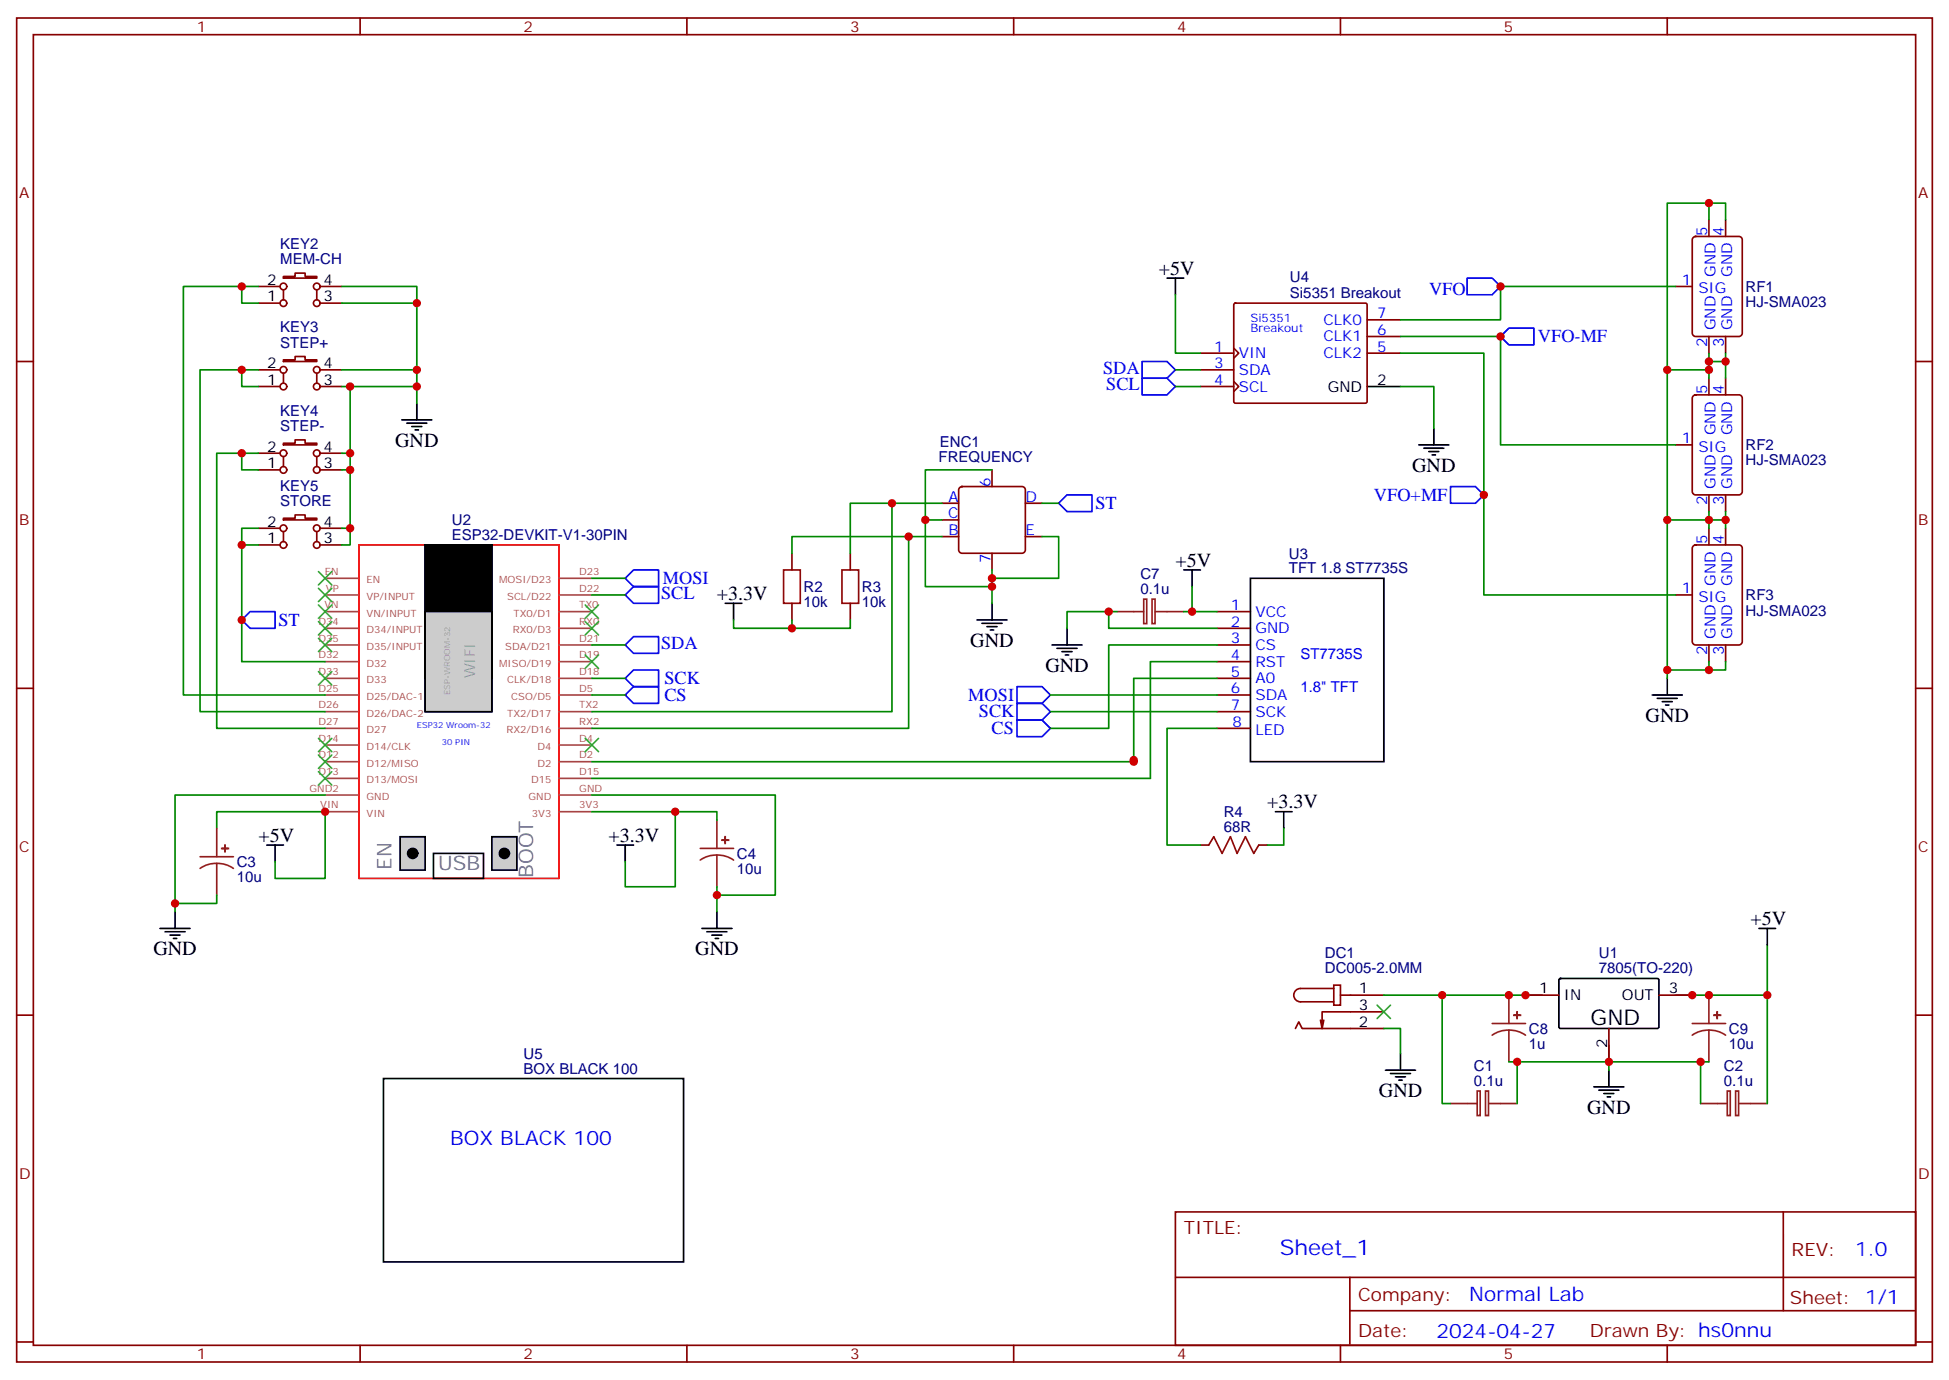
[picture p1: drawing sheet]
<svg xmlns="http://www.w3.org/2000/svg" width="412mm" height="292mm" viewBox="0 0 412 292" stroke-linecap="round" stroke-linejoin="round" font-family="sans-serif">
<g fill="none" stroke="#870000" stroke-width=".35">
<path d="M3.5 3.8h405.4v284.3h-405.4zM7.1 7.3h398.2v277.3h-398.2zM76.2 3.8v3.5M145.3 3.8v3.5M214.5 3.8v3.5M283.6 3.8v3.5M352.8 3.8v3.5M358.3 50.2l.5-.2h9.1a.71 .71 0 0 1 .8 .7v19.8a.76 .76 0 0 1-.8 .7h-9.1a.76 .76 0 0 1-.7-.7v-19.8zM361.6 46.5v3.5M365.1 46.5v3.5M3.5 76.5h3.6M254 74.7h7.1"/>
<path d="M254 78.2h7.1M261.1 73.7l1 1-1 1.1M261.1 64.3l.3-.2 27.7 .1 .2 .3-.1 20.6-.3 .2-27.7-.1-.1-.3zM289.3 67.7h7M289.3 71.2h7M289.3 74.7h7M354.5 60.6h3.6M361.6 71.2v3.5M365.1 71.2v3.5M405.3 76.5h3.6M209.9 99.4v3.5M254 81.8h7.1"/>
<path d="M261.1 80.7l1 1.1-1 1M354.5 94.1h3.6M358.3 83.7l.5-.2h9.1a.71 .71 0 0 1 .8 .7v19.8a.76 .76 0 0 1-.8 .7h-9.1a.76 .76 0 0 1-.7-.7v-19.8zM361.6 80v3.5M365.1 80v3.5M167.6 117.1v3.5M179.9 117.1v3.5M199.3 113.5h3.5M199.3 106.5h3.5M199.3 110h3.5M203.1 103.1l.5-.2h12.7a.71 .71 0 0 1 .7 .7v12.7a.76 .76 0 0 1-.7 .8h-12.7a.76 .76 0 0 1-.8-.8v-12.7zM209.9 117.1v3.5"/>
<path d="M217 113.5h3.5M217 106.5h3.5M358.3 115.5l.5-.2h9.1a.71 .71 0 0 1 .8 .7v19.7a.76 .76 0 0 1-.8 .8h-9.1a.76 .76 0 0 1-.7-.8v-19.7zM361.6 104.7v3.5M361.6 111.8v3.5M365.1 104.7v3.5M365.1 111.8v3.5M167.6 127.6v3.6M179.9 127.6v3.6M257.5 136.5h7.1M257.5 129.4h7.1M257.5 140h7.1"/>
<path d="M257.5 132.9h7.1M354.5 125.9h3.6M361.6 136.5v3.5M365.1 136.5v3.5M3.5 145.6h3.6M257.5 150.6h7.1M257.5 143.5h7.1M257.5 147h7.1M257.5 154.1h7.1M405.3 145.6h3.6M254 178.8h1.8M266.3 178.8h1.8"/>
<path d="M3.5 214.8h3.6M274.1 217.6l.7-1.4 .7 1.4h17.3M280.1 215.8l-.3 1.8M282.2 208.4h1.4v4.3h-1.4zM282.2 209.1h-7a1.41 1.41 0 0 0-1.4 1.4 1.41 1.41 0 0 0 1.4 1.4h7M283.6 210.5h9.2M292.8 214.1h-13v3.5l-.4-1.8M405.3 214.8h3.6M248.7 256.4h156.6v28.2h-156.6zM377.3 256.4v20.9M248.7 270.2h156.5M285.6 277.3h119.6"/>
<path d="M285.6 270.2v14.2M3.5 283.9h3.6M76.2 284.6v3.5M145.3 284.6v3.5M214.5 284.6v3.5M283.6 284.6v3.5M352.8 284.6v3.5M405.3 283.9h3.6"/>
</g>
<g fill="none" stroke="#000" stroke-width=".35">
<path d="M246.9 58.8h3.6M248.7 58.8v3.6M289.3 81.8h7M300.2 94.1h6.4M301.3 94.8h4.2M302.3 95.5h2.1M303 96.2h.7M303.4 90.6v3.5M90 115.3h14.1v28.2h-14.1zM153.5 127.6h3.5M155.2 127.6v3.6M206.7 131.2h6.4"/>
<path d="M207.8 131.9h4.2M208.8 132.6h2.2M209.5 133.3h.8M209.9 127.6v3.6M222.6 136.5h6.4M223.7 137.2h4.2M224.7 137.9h2.1M225.4 138.6h.7M225.8 132.9v3.6M250.5 120.6h3.5M252.2 120.6v3.5M264.6 122.3h28.2v38.8h-28.2z"/>
<path d="M349.6 147h6.4M350.7 147.7h4.2M351.7 148.4h2.1M352.4 149.2h.7M352.8 143.5v3.5M269.9 171.7h3.5M271.6 171.7v3.6M91.7 180.6h10.6v5.2h-10.6zM372.2 196.4h3.5M373.9 196.4v3.6M293.2 226.4h6.3M294.2 227.1h4.2"/>
<path d="M295.3 227.8h2.1M296 228.5h.7M296.3 222.9v3.5M337.3 229.9h6.3M338.3 230.6h4.2M339.4 231.4h2.1M340.1 232.1h.7M340.4 226.4v3.5"/>
</g>
<g fill="none" stroke="#8c2424" stroke-width=".35">
<path d="M236.4 129.4h5.6M242 126.8h.6v5.1h-.6zM243.8 126.8h.6v5.1h-.6zM244.5 129.4h6M315.7 216.5h7.1M319.3 217.9l-1.9 .3-1.7 .8M319.3 217.9l1.8 .3 1.7 .8M319.3 210.5v6M319.3 217.9v6.7M358.1 216.5h7M361.6 217.9l-1.9 .3-1.6 .8M361.6 217.9l1.8 .3 1.7 .8"/>
<path d="M361.6 210.5v6M361.6 217.9v6.7"/>
</g>
<g fill="none" stroke="#008700" stroke-width=".35">
<path d="M361.6 46.5v-3.5h3.5v3.5M361.6 43h-8.8v35.2M248.7 62.4v12.3h5.3M296.3 71.2h21.2v22.9h37M296.3 74.7h17.7v51.2h40.5M354.5 60.6h-37v7.1h-21.2M361.6 78.2h-8.8v31.8M361.6 74.7v5.3M361.6 76.5h3.5M365.1 74.7v5.3M209.9 99.4h-14.1v10.6M296.3 81.8h7.1v8.8"/>
<path d="M199.3 110h-3.5v14.1h14.1M199.3 113.5h-31.7v3.6M199.3 106.5h-19.4v10.6M220.5 113.5h3.5v8.8h-14.1M361.6 108.2v3.6M365.1 110h-12.3v31.7M365.1 108.2v3.6M155.2 131.2v1.7h24.7v-1.7M167.6 131.2v1.7M209.9 120.6v7M234.6 129.4v3.5h22.9M236.4 129.4h-10.6v3.5"/>
<path d="M250.5 129.4h7M252.2 124.1v5.3M257.5 140h-14.1v24.7M361.6 140v1.7h-8.8v1.8M365.1 140v1.7h-3.5M257.5 143.5h-17.6v17.6M257.5 154.1h-10.6v24.7h7.1M271.6 175.3v3.5h-3.5M373.9 200v10.5h-19.4M292.8 217.6h3.5v5.3M319.3 224.6h42.3M340.4 221.1v5.3"/>
</g>
<path d="M165.8 120.6h3.5v7h-3.5zM178.2 120.6h3.5v7h-3.5zM255.8 178.8l1-1.8 1.8 3.6 1.7-3.6 1.5 3.6 1.7-3.6 1.8 3.6 1-1.8" fill="none" stroke="#a10000" stroke-width=".35"/>
<path d="M291.4 212.7l2.8 2.8M294.2 212.7l-2.8 2.8" fill="none" stroke="#3c3" stroke-width=".35"/>
<g fill="#8c2424" stroke="#8c2424" stroke-width=".35">
<path d="M320.3 214.8h1.4z"/>
<path d="M321 214.1v1.4z"/>
<path d="M362.7 214.8h1.4z"/>
<path d="M363.3 214.1l.1 1.4z"/>
</g>
<path d="M76 115.3h42.3v70.5h-42.3z" fill="none" stroke="#f00" stroke-width=".35"/>
<g fill="none" stroke="#a64a4a" stroke-width=".35">
<path d="M68.8 140h6.9M68.8 136.5h6.9M68.8 132.9h6.9M68.8 129.4h6.9M68.8 125.9h6.9M68.8 122.3h6.9M118.3 140h6.9M118.3 136.5h6.9M118.3 132.9h6.9M118.3 129.4h6.9M118.3 125.9h6.9M118.3 122.3h6.9"/>
<path d="M68.8 157.6h6.9M68.8 154.1h6.9M68.8 150.6h6.9M68.8 147h6.9M68.8 143.5h6.9M118.3 157.6h6.9M118.3 154.1h6.9M118.3 150.6h6.9M118.3 147h6.9M118.3 143.5h6.9M68.8 171.7h6.9M68.8 168.2h6.9"/>
<path d="M68.8 164.7h6.9M68.8 161.1h6.9M118.3 171.7h6.9M118.3 168.2h6.9M118.3 164.7h6.9M118.3 161.1h6.9"/>
</g>
<path d="M84.7 177h5.3v7.1h-5.3z" fill="#ccc" stroke="#000" stroke-width=".35"/>
<circle cx="87.3" cy="180.6" r="1.06" fill="#000" stroke="#000" stroke-width=".35"/>
<path d="M104.1 177h5.3v7.1h-5.3z" fill="#ccc" stroke="#000" stroke-width=".35"/>
<g fill="#000" stroke="#000" stroke-width=".35">
<path d="M90 115.3h14.1v35.3h-14.1z"/>
<circle cx="106.7" cy="180.6" r="1.06"/>
</g>
<path d="M90 129.4h14.1v21.2h-14.1z" fill="#ccc" stroke="#000" stroke-width=".35"/>
<g fill="none" stroke="#008700" stroke-width=".35">
<path d="M51.2 60.6v3.5h3.5M51.2 78.2v3.6h3.5M54.7 60.6h-15.9v86.4h30M54.7 78.2h-12.4v72.4h26.5M72.3 60.6h15.9v24.7M72.3 78.2h15.9M72.3 64.1h15.9M248.7 78.2h5.3M51.2 95.9v3.5h3.5M54.7 95.9h-8.8v58.2h22.9M72.3 81.8h15.9M72.3 95.9h1.8"/>
<path d="M72.3 99.4h1.8M74.1 81.8v33.5h-1.8M248.7 81.8h5.3M51.2 115.3h3.5M54.7 111.8h-3.5v28.2h17.6M72.3 111.8h1.8M188.7 106.5v44.1h-63.5M192.3 113.5v40.6h-67.1M220.5 106.5h3.5M125.2 125.9h7.1M125.2 136.5h7.1M125.2 122.3h7.1"/>
<path d="M257.5 136.5h-22.9v17.6h-12.4M125.2 147h7.1M125.2 143.5h7.1M222.2 147h35.3M222.2 150.6h35.3M45.9 175.3v-3.6h22.9v14.1h-10.6v-3.5M68.8 168.2h-31.8v24.7M125.2 164.7h118.2M125.2 171.7h26.5v1.8M125.2 168.2h38.8v21.2h-12.3M142.9 171.7v15.9h-10.6v-5.3M239.9 160.8v.3h-114.7"/>
<path d="M45.9 189.4v1.7h-8.9M151.7 187.6v5.3M292.8 210.5h33.5M305.2 210.5v23h1.7M373.9 210.5v23M321 224.6v8.9M359.8 224.6v8.9"/>
</g>
<g fill="none" stroke="#00f" stroke-width=".35">
<path d="M310.4 58.8h5.3l1.8 1.8-1.8 1.8h-5.3zM241.7 76.5h5.2l1.8 1.7-1.8 1.8h-5.2zM317.5 71.2l1.8-1.8h5.3v3.6h-5.3zM241.7 80h5.2l1.8 1.8-1.8 1.7h-5.2zM224 106.5l1.8-1.8h5.3v3.5h-5.3zM306.9 102.9h5.3l1.8 1.8-1.8 1.8h-5.3zM52.9 129.4h5.3v3.5h-5.3l-1.7-1.7zM132.3 125.9l1.8-1.8h5.2v3.5h-5.2zM132.3 136.5l1.8-1.8h5.2v3.5h-5.2zM132.3 122.3l1.8-1.7h5.2v3.5h-5.2zM132.3 147l1.8-1.7h5.2v3.5h-5.2zM132.3 143.5l1.8-1.8h5.2v3.6h-5.2z"/>
<path d="M215.2 145.3h5.3l1.7 1.7-1.7 1.8h-5.3zM215.2 152.3h5.3l1.7 1.8-1.7 1.8h-5.3zM215.2 148.8h5.3l1.7 1.8-1.7 1.7h-5.3z"/>
</g>
<g fill="none" stroke="#000" stroke-width=".35">
<path d="M85 88.8h6.4M86.1 89.5h4.2M87.1 90.2h2.2M87.8 90.9h.7M88.2 85.3v3.5M56.4 178.8h3.6M58.2 178.8v3.5M130.5 178.8h3.6M132.3 178.8v3.5M33.9 196.4h6.3M34.9 197.1h4.3M36 197.8h2.1"/>
<path d="M36.7 198.5h.7M37 192.9v3.5M148.5 196.4h6.4M149.6 197.1h4.2M150.6 197.8h2.2M151.3 198.5h.7M151.7 192.9v3.5M329.9 207.2l.3-.2 20.6 .1 .2 .3v10l-.3 .2-20.7-.1-.2-.3zM81.1 228.2h63.5v38.8h-63.5z"/>
</g>
<g fill="none" stroke="#8c2424" stroke-width=".35">
<path d="M45.9 175.3v6M148.2 179.5h7M151.7 173.5v6M42.3 181.3h7.1M45.9 182.7l-1.9 .2-1.7 .8M45.9 182.7l1.8 .2 1.7 .8M45.9 182.7v6.7M151.7 180.9l-1.9 .2-1.6 .9M151.7 180.9l1.8 .2 1.7 .9M151.7 180.9v6.7M306.9 233.5h5.7M312.6 230.8h.6v5.2h-.6z"/>
<path d="M314.3 230.8h.7v5.2h-.7zM315 233.5h6M359.8 233.5h5.7M365.5 230.8h.6v5.2h-.6zM367.2 230.8h.7v5.2h-.7zM367.9 233.5h6"/>
</g>
<g fill="#8c2424" stroke="#8c2424" stroke-width=".35">
<path d="M46.9 179.5h1.4z"/>
<path d="M47.6 178.8v1.4z"/>
<path d="M152.8 177.7l1.4 .1z"/>
<path d="M153.4 177l.1 1.4z"/>
</g>
<g fill="none" stroke="#870000" stroke-width=".35">
<path d="M60 58.5h2.4v-.7h2.2v.7h2.4v.3h-7zM54.7 64.1h4.6M54.7 60.6h4.6M54.7 78.2h4.6M60 76.1h2.4v-.7h2.2v.7h2.4v.4h-7zM60 61.3v2.1M60 79v2.1M67 61.3v2.1M67 79v2.1M67.7 64.1h4.6M67.7 60.6h4.6M67.7 78.2h4.6"/>
<path d="M54.7 81.8h4.6M54.7 99.4h4.6M54.7 95.9h4.6M60 93.8h2.4v-.7h2.2v.7h2.4v.3h-7zM60 96.6v2.1M67 96.6v2.1M67.7 81.8h4.6M67.7 99.4h4.6M67.7 95.9h4.6M54.7 115.3h4.6M54.7 111.8h4.6M60 109.6h2.4v-.7h2.2v.7h2.4v.4h-7z"/>
<path d="M60 112.5v2.1M67 112.5v2.1M67.7 115.3h4.6M67.7 111.8h4.6M322.8 210.5h7M340.4 217.6v7M351 210.5h7.1"/>
<circle cx="60" cy="78.2" r=".71"/>
<circle cx="60" cy="64.1" r=".71"/>
<circle cx="60" cy="60.6" r=".71"/>
<circle cx="67" cy="64.1" r=".71"/>
<circle cx="67" cy="78.2" r=".71"/>
<circle cx="67" cy="60.6" r=".71"/>
<circle cx="60" cy="99.4" r=".71"/>
<circle cx="60" cy="81.8" r=".71"/>
<circle cx="60" cy="95.9" r=".71"/>
<circle cx="67" cy="81.8" r=".71"/>
<circle cx="67" cy="95.9" r=".71"/>
<circle cx="67" cy="99.4" r=".71"/>
<circle cx="60" cy="115.3" r=".71"/>
<circle cx="60" cy="111.8" r=".71"/>
<circle cx="67" cy="111.8" r=".71"/>
<circle cx="67" cy="115.3" r=".71"/>
</g>
<g fill="none" stroke="#3c3" stroke-width=".35">
<path d="M67.4 120.9l2.8 2.9M67.4 124.5l2.8 2.8M67.4 128l2.8 2.8M67.4 131.5l2.8 2.8M67.4 135l2.8 2.9M70.2 120.9l-2.8 2.9M70.2 124.5l-2.8 2.8M70.2 128l-2.8 2.8M70.2 131.5l-2.8 2.8M70.2 135l-2.8 2.9M123.8 138.6l2.8 2.8M123.8 128l2.8 2.8"/>
<path d="M123.8 131.5l2.8 2.8M126.6 138.6l-2.8 2.8M126.6 128l-2.8 2.8M126.6 131.5l-2.8 2.8M67.4 142.1l2.8 2.8M67.4 159.7l2.8 2.9M67.4 156.2l2.8 2.8M70.2 142.1l-2.8 2.8M70.2 159.7l-2.8 2.9M70.2 156.2l-2.8 2.8M123.8 156.2l2.8 2.8M126.6 156.2l-2.8 2.8"/>
<path d="M67.4 163.3l2.8 2.8M70.2 163.3l-2.8 2.8"/>
</g>
<g fill="#c00">
<circle cx="252.2" cy="129.4" r=".88"/>
<circle cx="234.6" cy="129.4" r=".88"/>
<circle cx="209.9" cy="122.3" r=".88"/>
<circle cx="209.9" cy="124.1" r=".88"/>
<circle cx="195.8" cy="110" r=".88"/>
<circle cx="167.6" cy="132.9" r=".88"/>
<circle cx="361.6" cy="141.7" r=".88"/>
<circle cx="365.1" cy="110" r=".88"/>
<circle cx="361.6" cy="110" r=".88"/>
<circle cx="352.8" cy="141.7" r=".88"/>
<circle cx="365.1" cy="76.5" r=".88"/>
<circle cx="361.6" cy="76.5" r=".88"/>
<circle cx="352.8" cy="110" r=".88"/>
<circle cx="361.6" cy="78.2" r=".88"/>
<circle cx="352.8" cy="78.2" r=".88"/>
<circle cx="361.6" cy="43" r=".88"/>
<circle cx="340.4" cy="224.6" r=".88"/>
<circle cx="361.6" cy="210.5" r=".88"/>
<circle cx="319.3" cy="210.5" r=".88"/>
<circle cx="68.8" cy="171.7" r=".88"/>
<circle cx="37" cy="191.1" r=".88"/>
<circle cx="142.9" cy="171.7" r=".88"/>
<circle cx="151.7" cy="189.4" r=".88"/>
<circle cx="88.2" cy="64.1" r=".88"/>
<circle cx="88.2" cy="78.2" r=".88"/>
<circle cx="88.2" cy="81.8" r=".88"/>
<circle cx="74.1" cy="81.8" r=".88"/>
<circle cx="74.1" cy="95.9" r=".88"/>
<circle cx="74.1" cy="99.4" r=".88"/>
<circle cx="74.1" cy="111.8" r=".88"/>
<circle cx="51.2" cy="115.3" r=".88"/>
<circle cx="51.2" cy="60.6" r=".88"/>
<circle cx="51.2" cy="78.2" r=".88"/>
<circle cx="51.2" cy="95.9" r=".88"/>
<circle cx="51.2" cy="131.2" r=".88"/>
<circle cx="317.5" cy="60.6" r=".88"/>
<circle cx="317.5" cy="71.2" r=".88"/>
<circle cx="314" cy="104.7" r=".88"/>
<circle cx="188.7" cy="106.5" r=".88"/>
<circle cx="192.3" cy="113.5" r=".88"/>
<circle cx="322.8" cy="210.5" r=".88"/>
<circle cx="358.1" cy="210.5" r=".88"/>
<circle cx="373.9" cy="210.5" r=".88"/>
<circle cx="359.8" cy="224.6" r=".88"/>
<circle cx="321" cy="224.6" r=".88"/>
<circle cx="305.2" cy="210.5" r=".88"/>
<circle cx="239.9" cy="160.8" r=".88"/>
<circle cx="239.9" cy="161.1" r=".88"/>
</g>
<text font-size="4.6" x="336.5" y="216.9">GND</text>
<text font-size="4.6" fill="#00f" x="270.8" y="265.4">Sheet_1</text>
<g font-size="4.2">
<text x="245.2" y="58.1">+5V</text>
<text x="83.6" y="94.5">GND</text>
<text x="298.8" y="99.8">GND</text>
<text x="248.7" y="119.9">+5V</text>
<text x="151.7" y="126.9">+3.3V</text>
<text x="205.3" y="136.8">GND</text>
<text x="221.2" y="142.1">GND</text>
<text x="348.2" y="152.7">GND</text>
<text x="268.1" y="171">+3.3V</text>
<text x="54.7" y="178.1">+5V</text>
<text x="128.8" y="178.1">+3.3V</text>
<text x="370.4" y="195.7">+5V</text>
<text x="32.5" y="202.1">GND</text>
<text x="147.1" y="202.1">GND</text>
<text x="291.8" y="232.1">GND</text>
<text x="335.8" y="235.6">GND</text>
</g>
<g font-size="4.2" fill="#666">
<text x="82.8" y="184" transform="rotate(-90 82.8 184)">EN</text>
<text x="92.7" y="184">USB</text>
<text x="112.8" y="185.7" transform="rotate(-90 112.8 185.7)">BOOT</text>
</g>
<g font-size="4.2" fill="#00f">
<text x="95.2" y="242.3">BOX BLACK 100</text>
<text x="392.5" y="265.7">1.0</text>
<text x="310.9" y="275.2">Normal Lab</text>
<text x="304" y="283">2024-04-27</text>
</g>
<g font-size="3.9" fill="#00f">
<text x="302.4" y="62.4">VFO</text>
<text x="325.4" y="72.4">VFO-MF</text>
<text x="233.4" y="79">SDA</text>
<text x="234.1" y="82.5">SCL</text>
<text x="231.8" y="107.8">ST</text>
<text x="290.7" y="105.9">VFO+MF</text>
<text x="140.2" y="123.6">MOSI</text>
<text x="139.9" y="126.6">SCL</text>
<text x="58.9" y="132.5">ST</text>
<text x="139.9" y="137.2">SDA</text>
<text x="140.6" y="148.3">CS</text>
<text x="140.6" y="144.8">SCK</text>
<text x="204.9" y="148.2">MOSI</text>
<text x="207.1" y="151.7">SCK</text>
<text x="209.8" y="155.3">CS</text>
</g>
<g font-size="3.9" fill="#800">
<text x="250.5" y="261">TITLE:</text>
<text x="379.1" y="265.7">REV:</text>
<text x="287.4" y="275.2">Company:</text>
<text x="378.7" y="275.8">Sheet: 1/1</text>
<text x="287.4" y="282.9">Date:</text>
<text x="336.4" y="282.9">Drawn By: hs0nnu</text>
</g>
<g font-size="3.2" fill="#800">
<text x="41.6" y="6.8">1</text>
<text x="110.8" y="6.8">2</text>
<text x="179.9" y="6.8">3</text>
<text x="249.1" y="6.8">4</text>
<text x="318.2" y="6.8">5</text>
<text x="4.1" y="41.9">A</text>
<text x="405.9" y="41.9">A</text>
<text x="4.1" y="111.1">B</text>
<text x="405.9" y="111.1">B</text>
<text x="4.1" y="180.2">C</text>
<text x="405.9" y="180.2">C</text>
<text x="4.1" y="249.3">D</text>
<text x="405.9" y="249.3">D</text>
<text x="41.6" y="287.6">1</text>
<text x="110.8" y="287.6">2</text>
<text x="179.9" y="287.6">3</text>
<text x="249.1" y="287.6">4</text>
<text x="318.2" y="287.6">5</text>
</g>
<g font-size="3.2" fill="#000080">
<text x="59.3" y="52.7">KEY2</text>
<text x="59.3" y="55.9">MEM-CH</text>
<text x="273" y="59.7">U4</text>
<text x="273" y="63">Si5351 Breakout</text>
<text x="369.4" y="65">HJ-SMA023</text>
<text x="369.4" y="61.7">RF1</text>
<text x="59.3" y="70.3">KEY3</text>
<text x="59.3" y="73.6">STEP+</text>
<text x="59.3" y="88">KEY4</text>
<text x="59.3" y="91.2">STEP-</text>
<text x="198.9" y="94.6">ENC1</text>
<text x="369.4" y="95.3">RF2</text>
<text x="198.6" y="97.6">FREQUENCY</text>
<text x="369.4" y="98.5">HJ-SMA023</text>
<text x="59.3" y="107.1">STORE</text>
<text x="59.3" y="103.8">KEY5</text>
<text x="95.6" y="111.2">U2</text>
<text x="95.6" y="114.2">ESP32-DEVKIT-V1-30PIN</text>
<text x="272.7" y="118.2">U3</text>
<text x="170" y="125.3">R2</text>
<text x="182.4" y="125.3">R3</text>
<text x="241.3" y="125.7">0.1u</text>
<text x="241.3" y="122.5">C7</text>
<text x="272.7" y="121.3">TFT 1.8 ST7735S</text>
<text x="170" y="128.4">10k</text>
<text x="182.4" y="128.4">10k</text>
<text x="369.4" y="130.2">HJ-SMA023</text>
<text x="369.4" y="127">RF3</text>
<text x="258.9" y="172.8">R4</text>
<text x="258.9" y="176">68R</text>
<text x="50.1" y="183.4">C3</text>
<text x="155.9" y="184.9">10u</text>
<text x="155.9" y="181.7">C4</text>
<text x="50.1" y="186.7">10u</text>
<text x="280.3" y="202.6">DC1</text>
<text x="338.3" y="202.6">U1</text>
<text x="280.3" y="205.8">DC005-2.0MM</text>
<text x="338.3" y="205.8">7805(TO-220)</text>
<text x="323.5" y="222">1u</text>
<text x="323.5" y="218.7">C8</text>
<text x="365.8" y="222">10u</text>
<text x="365.8" y="218.7">C9</text>
<text x="110.8" y="227.1">BOX BLACK 100</text>
<text x="110.8" y="223.9">U5</text>
<text x="311.9" y="226.6">C1</text>
<text x="364.8" y="226.6">C2</text>
<text x="311.9" y="229.8">0.1u</text>
<text x="364.8" y="229.8">0.1u</text>
</g>
<g font-size="3.2" fill="#00f">
<text x="361.2" y="49.8" transform="rotate(-90 361.2 49.8)">5</text>
<text x="364.8" y="49.8" transform="rotate(-90 364.8 49.8)">4</text>
<text x="363" y="58.6" transform="rotate(-90 363 58.6)">GND</text>
<text x="366.5" y="58.6" transform="rotate(-90 366.5 58.6)">GND</text>
<text x="355.9" y="60.3">1</text>
<text x="359.4" y="62">SIG</text>
<text x="280" y="68.7">CLK0</text>
<text x="291.4" y="67.3">7</text>
<text x="291.4" y="70.8">6</text>
<text x="363" y="69.9" transform="rotate(-90 363 69.9)">GND</text>
<text x="366.5" y="69.9" transform="rotate(-90 366.5 69.9)">GND</text>
<text x="256.9" y="77.9">3</text>
<text x="256.9" y="74.4">1</text>
<text x="262.1" y="75.8">VIN</text>
<text x="280" y="72.2">CLK1</text>
<text x="280" y="75.8">CLK2</text>
<text x="291.4" y="74.4">5</text>
<text x="361.2" y="73.4" transform="rotate(-90 361.2 73.4)">2</text>
<text x="364.8" y="73.4" transform="rotate(-90 364.8 73.4)">3</text>
<text x="256.9" y="81.4">4</text>
<text x="262.1" y="79.3">SDA</text>
<text x="262.1" y="82.8">SCL</text>
<text x="361.2" y="83.4" transform="rotate(-90 361.2 83.4)">5</text>
<text x="364.8" y="83.4" transform="rotate(-90 364.8 83.4)">4</text>
<text x="355.9" y="93.8">1</text>
<text x="359.4" y="95.5">SIG</text>
<text x="363" y="92.1" transform="rotate(-90 363 92.1)">GND</text>
<text x="366.5" y="92.1" transform="rotate(-90 366.5 92.1)">GND</text>
<text x="200.7" y="106.1">A</text>
<text x="209.5" y="102.9" transform="rotate(-90 209.5 102.9)">6</text>
<text x="217" y="106.1">D</text>
<text x="361.2" y="106.9" transform="rotate(-90 361.2 106.9)">2</text>
<text x="363" y="103.4" transform="rotate(-90 363 103.4)">GND</text>
<text x="364.8" y="106.9" transform="rotate(-90 364.8 106.9)">3</text>
<text x="366.5" y="103.4" transform="rotate(-90 366.5 103.4)">GND</text>
<text x="200.6" y="109.6">C</text>
<text x="200.7" y="113.2">B</text>
<text x="217" y="113.2">E</text>
<text x="209.5" y="119.1" transform="rotate(-90 209.5 119.1)">7</text>
<text x="361.2" y="115.1" transform="rotate(-90 361.2 115.1)">5</text>
<text x="364.8" y="115.1" transform="rotate(-90 364.8 115.1)">4</text>
<text x="355.9" y="125.5">1</text>
<text x="363" y="123.9" transform="rotate(-90 363 123.9)">GND</text>
<text x="366.5" y="123.9" transform="rotate(-90 366.5 123.9)">GND</text>
<text x="260.4" y="129">1</text>
<text x="265.6" y="130.5">VCC</text>
<text x="359.4" y="127.3">SIG</text>
<text x="260.4" y="136.1">3</text>
<text x="260.4" y="132.6">2</text>
<text x="265.6" y="137.5">CS</text>
<text x="265.6" y="134">GND</text>
<text x="363" y="135.1" transform="rotate(-90 363 135.1)">GND</text>
<text x="366.5" y="135.1" transform="rotate(-90 366.5 135.1)">GND</text>
<text x="260.4" y="143.2">5</text>
<text x="260.4" y="139.6">4</text>
<text x="265.6" y="141">RST</text>
<text x="275.2" y="139.4">ST7735S</text>
<text x="361.2" y="138.6" transform="rotate(-90 361.2 138.6)">2</text>
<text x="364.8" y="138.6" transform="rotate(-90 364.8 138.6)">3</text>
<text x="260.4" y="146.7">6</text>
<text x="265.6" y="144.6">A0</text>
<text x="265.6" y="148.1">SDA</text>
<text x="275.2" y="146.5">1.8&quot; TFT</text>
<text x="260.4" y="150.2">7</text>
<text x="260.8" y="153.7">8</text>
<text x="265.6" y="151.6">SCK</text>
<text x="265.6" y="155.5">LED</text>
</g>
<g font-size="3.2">
<text x="56.5" y="63.8">1</text>
<text x="56.5" y="60.3">2</text>
<text x="68.4" y="63.8">3</text>
<text x="68.4" y="60.3">4</text>
<text x="56.5" y="77.9">2</text>
<text x="68.4" y="77.9">4</text>
<text x="56.5" y="81.4">1</text>
<text x="68.4" y="81.4">3</text>
<text x="280.9" y="82.8">GND</text>
<text x="291.4" y="81.4">2</text>
<text x="56.5" y="95.5">2</text>
<text x="68.4" y="95.5">4</text>
<text x="56.5" y="99.1">1</text>
<text x="68.4" y="99.1">3</text>
<text x="56.5" y="111.4">2</text>
<text x="68.4" y="111.4">4</text>
<text x="56.5" y="114.9">1</text>
<text x="68.4" y="114.9">3</text>
<text x="287.5" y="213.7">3</text>
<text x="287.5" y="210.2">1</text>
<text x="325.7" y="210.2">1</text>
<text x="330.9" y="211.6">IN</text>
<text x="343.2" y="211.6">OUT</text>
<text x="353.1" y="210.2">3</text>
<text x="287.5" y="217.2">2</text>
<text x="340.1" y="221.7" transform="rotate(-90 340.1 221.7)">2</text>
</g>
<text font-size="3.2" fill="#999" x="100.5" y="143.5" transform="rotate(-90 100.5 143.5)">WIFI</text>
<g font-size="2.5" fill="#00f">
<text x="264.6" y="68.2">Si5351</text>
<text x="264.6" y="70.3">Breakout</text>
</g>
<g font-size="2.1" fill="#a54b4b">
<text x="68.8" y="121.6">EN</text>
<text x="69" y="125.2">VP</text>
<text x="77.6" y="123.4">EN</text>
<text x="105.6" y="123.4">MOSI/D23</text>
<text x="122.6" y="125.2">D22</text>
<text x="122.6" y="121.6">D23</text>
<text x="68.7" y="128.7">VN</text>
<text x="77.6" y="130.4">VN/INPUT</text>
<text x="77.6" y="126.9">VP/INPUT</text>
<text x="107.3" y="126.9">SCL/D22</text>
<text x="108.7" y="130.4">TX0/D1</text>
<text x="122.6" y="128.7">TX0</text>
<text x="67.4" y="135.8">D35</text>
<text x="67.4" y="132.2">D34</text>
<text x="77.6" y="137.5">D35/INPUT</text>
<text x="77.6" y="134">D34/INPUT</text>
<text x="106.9" y="137.5">SDA/D21</text>
<text x="108.5" y="134">RX0/D3</text>
<text x="122.6" y="135.8">D21</text>
<text x="122.6" y="132.2">RX0</text>
<text x="67.4" y="142.8">D33</text>
<text x="67.4" y="139.3">D32</text>
<text x="77.6" y="141">D32</text>
<text x="105.6" y="141">MISO/D19</text>
<text x="122.6" y="142.8">D18</text>
<text x="122.6" y="139.3">D19</text>
<text x="67.4" y="149.9">D26</text>
<text x="67.4" y="146.3">D25</text>
<text x="77.6" y="148.1">D25/DAC-1</text>
<text x="77.6" y="144.6">D33</text>
<text x="107.3" y="144.6">CLK/D18</text>
<text x="108.2" y="148.1">CSO/D5</text>
<text x="122.6" y="149.9">TX2</text>
<text x="122.6" y="146.3">D5</text>
<text x="67.4" y="153.4">D27</text>
<text x="77.6" y="155.1">D27</text>
<text x="77.6" y="151.6">D26/DAC-2</text>
<text x="107.2" y="155.1">RX2/D16</text>
<text x="107.3" y="151.6">TX2/D17</text>
<text x="122.6" y="153.4">RX2</text>
<text x="67.4" y="160.5">D12</text>
<text x="67.4" y="156.9">D14</text>
<text x="77.6" y="158.7">D14/CLK</text>
<text x="113.7" y="158.7">D4</text>
<text x="122.6" y="160.5">D2</text>
<text x="122.6" y="156.9">D4</text>
<text x="65.5" y="167.5">GND2</text>
<text x="67.4" y="164">D13</text>
<text x="77.6" y="165.7">D13/MOSI</text>
<text x="77.6" y="162.2">D12/MISO</text>
<text x="112.4" y="165.7">D15</text>
<text x="113.7" y="162.2">D2</text>
<text x="122.6" y="167.5">GND</text>
<text x="122.6" y="164">D15</text>
<text x="67.8" y="171">VIN</text>
<text x="77.6" y="172.8">VIN</text>
<text x="77.6" y="169.2">GND</text>
<text x="111.8" y="169.2">GND</text>
<text x="112.6" y="172.8">3V3</text>
<text x="122.6" y="171">3V3</text>
</g>
<g font-size="1.8" fill="#00f">
<text x="88.2" y="154.1">ESP32 Wroom-32</text>
<text x="93.5" y="157.6">30 PIN</text>
</g>
</svg>
